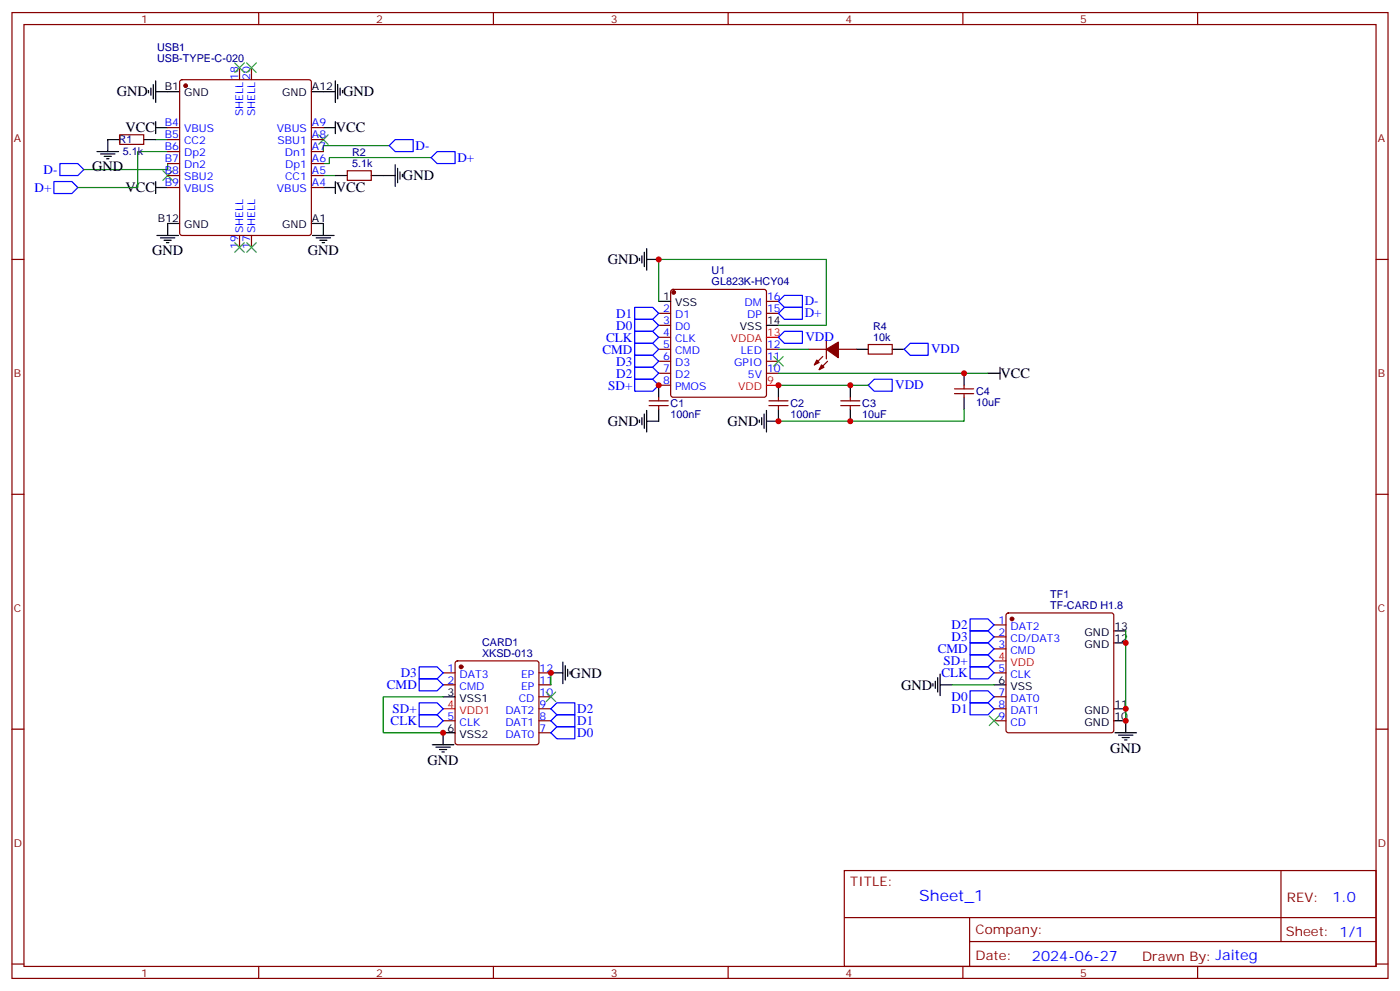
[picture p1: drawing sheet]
<svg xmlns="http://www.w3.org/2000/svg" width="412mm" height="292mm" viewBox="0 0 412 292" stroke-linecap="round" stroke-linejoin="round" font-family="sans-serif">
<g fill="none" stroke="#870000" stroke-width=".35">
<path d="M3.5 3.7h405.4v284.3h-405.4zM7.1 7.2h398.2v277.3h-398.2zM70.6 19.9v3.6M74.1 19.9v3.6M76.2 3.7v3.5M145.3 3.7v3.5M214.5 3.7v3.5M283.6 3.7v3.5M352.8 3.7v3.5M35.3 39.7h7v2.8h-7zM49.4 37.6h3.5M53.2 23.7l.4-.2h37.4l.5 .2 .2 .5v44.4l-.2 .5-.5 .2h-37.4l-.5-.2-.2-.5v-44.4z"/>
<path d="M91.7 37.6h3.5M49.4 41.1h3.5M49.4 44.6h3.5M49.4 48.2h3.5M49.4 51.7h3.5M49.4 55.2h3.5M91.7 41.1h3.5M91.7 44.6h3.5M91.7 48.2h3.5M91.7 51.7h3.5M91.7 55.2h3.5M102.3 50.3h7.1v2.8h-7.1z"/>
<path d="M3.5 76.4h3.6M70.6 69.3v3.5M74.1 69.3v3.5M405.3 76.4h3.6M194 92.3h3.6M194 95.8h3.6M194 99.3h3.6M197.8 85.4l.5-.2h26.8l.5 .2 .2 .5v30.3l-.3 .5-.4 .2h-26.8l-.5-.2-.2-.5v-30.3zM225.8 92.3h3.5M225.8 88.7h3.5M191.2 119.4h5.6M191.2 118h5.6"/>
<path d="M194 102.8h3.6M194 106.4h3.6M194 109.9h3.6M194 113.4h3.6M194 116.9v1.1M194 119.4v1.1M225.8 102.8h3.5M225.8 106.4h3.5M225.8 109.9h3.5M226.5 119.4h5.6M226.5 118h5.6M229.3 116.9v1.1"/>
<path d="M229.3 119.4v1.1M238.1 102.8h5.3M242.4 105l-2.5 2.4M243.4 100v5.7M243.8 106.4l-2.5 2.4M246.9 102.8h5.3M247.6 119.4h5.7M247.6 118h5.7M250.5 116.9v1.1M250.5 119.4v1.1M255.8 101.4h7v2.8h-7zM281.2 115.9h5.6"/>
<path d="M281.2 114.5h5.6M284 113.4v1.1M284 115.9v1M3.5 145.5h3.6M405.3 145.5h3.6M130.5 198.1h3.6M134.3 194.8l.5-.2h23.2l.5 .2 .2 .5v23.2l-.2 .5-.5 .3h-23.2l-.5-.3-.2-.5v-23.2zM158.7 198.1h3.6M292.8 198.1h3.5M292.8 191h3.5M292.8 187.5h3.5M292.8 184h3.5"/>
<path d="M296.6 180.7l.4-.3h30.4l.5 .3 .2 .5v33.8l-.3 .5-.4 .2h-30.4l-.5-.2-.2-.5v-33.8zM3.5 214.7h3.6M130.5 201.6h3.6M130.5 212.2h3.6M158.7 201.6h3.6M158.7 212.2h3.6M158.7 215.7h3.6M158.7 208.7h3.6M158.7 205.1h3.6M292.8 212.2h3.5M292.8 208.7h3.5M292.8 205.1h3.5"/>
<path d="M405.3 214.7h3.6M248.7 256.3h156.6v28.2h-156.6zM377.3 256.3v20.9M248.7 270.1h156.5M285.6 277.2h119.6M285.6 270.1v14.2M3.5 283.8h3.6M76.2 284.5v3.5M145.3 284.5v3.5M214.5 284.5v3.5M283.6 284.5v3.5M352.8 284.5v3.5"/>
<path d="M405.3 283.8h3.6"/>
</g>
<g fill="none" stroke="#00f" stroke-width=".35">
<path d="M15.9 53.4h5.3l1.7 1.8-1.7 1.8h-5.3zM17.6 48.2h5.3l1.8 1.7-1.8 1.8h-5.3zM114.7 42.9l1.7-1.8h5.3v3.5h-5.3zM127 46.4l1.8-1.8h5.3v3.6h-5.3zM187 90.5h5.3l1.7 1.8-1.7 1.7h-5.3zM187 94h5.3l1.7 1.8-1.7 1.7h-5.3zM187 97.5h5.3l1.7 1.8-1.7 1.8h-5.3zM229.3 92.3l1.8-1.8h5.3v3.5h-5.3zM229.3 99.3l1.8-1.8h5.3v3.6h-5.3zM231.1 87h5.3v3.5h-5.3l-1.8-1.8zM187 101.1h5.3l1.7 1.7-1.7 1.8h-5.3zM187 104.6h5.3l1.7 1.8-1.7 1.7h-5.3z"/>
<path d="M187 108.1h5.3l1.7 1.8-1.7 1.8h-5.3zM187 111.7h5.3l1.7 1.7-1.7 1.8h-5.3zM255.8 113.4l1.7-1.7h5.3v3.5h-5.3zM266.3 102.8l1.8-1.7h5.3v3.5h-5.3zM123.5 199.8h5.3l1.7 1.8-1.7 1.8h-5.3zM123.5 196.3h5.3l1.7 1.8-1.7 1.7h-5.3zM285.8 192.8h5.2l1.8 1.8-1.8 1.7h-5.2zM285.8 196.3h5.2l1.8 1.8-1.8 1.7h-5.2zM285.8 189.3h5.2l1.8 1.7-1.8 1.8h-5.2zM285.8 185.7h5.2l1.8 1.8-1.8 1.8h-5.2zM285.8 182.2h5.2l1.8 1.8-1.8 1.7h-5.2zM123.5 210.4h5.3l1.7 1.8-1.7 1.8h-5.3z"/>
<path d="M123.5 206.9h5.3l1.7 1.8-1.7 1.7h-5.3zM162.3 215.7l1.7-1.7h5.3v3.5h-5.3zM162.3 212.2l1.7-1.8h5.3v3.6h-5.3zM162.3 208.7l1.7-1.8h5.3v3.5h-5.3zM285.8 206.9h5.2l1.8 1.8-1.8 1.7h-5.2zM285.8 203.4h5.2l1.8 1.7-1.8 1.8h-5.2z"/>
</g>
<g fill="none" stroke="#3c3" stroke-width=".35">
<path d="M69.1 18.5l2.9 2.8M72 18.5l-2.9 2.8M72.7 18.5l2.8 2.8M75.5 18.5l-2.8 2.8M93.8 39.7l2.9 2.8M96.7 39.7l-2.9 2.8M48 50.3l2.8 2.8M50.8 50.3l-2.8 2.8M69.1 71.4l2.9 2.9M72 71.4l-2.9 2.9M72.7 71.4l2.8 2.9M75.5 71.4l-2.8 2.9"/>
<path d="M227.9 105l2.8 2.8M230.7 105l-2.8 2.8M160.9 203.7l2.8 2.9M163.7 203.7l-2.8 2.9M291.4 210.8l2.8 2.8M294.2 210.8l-2.8 2.8"/>
</g>
<g fill="none" stroke="#000" stroke-width=".35">
<path d="M43.7 26.6v.7M44.4 25.9v2.1M45.2 24.9v4.2M45.9 37.6h3.5M45.9 23.8v6.4M45.9 35.8v3.5M45.9 27h7M91.7 27h7.1M95.2 37.6h3.6M98.8 23.8v6.4M98.8 35.8v3.5M99.5 24.9v4.2"/>
<path d="M100.2 25.9v2.1M100.9 26.6v.7M28.6 44.6h6.3M29.6 45.3h4.3M30.7 46h2.1M31.4 46.7h.7M35.3 41.1h-3.6v3.5M42.3 41.1h3.6M45.9 53.4v3.6M45.9 55.2h3.5M95.2 55.2h3.6M98.8 53.4v3.6"/>
<path d="M98.8 51.7h3.5M109.4 51.7h7M116.4 48.5v6.4M117.1 49.6v4.2M117.8 50.6v2.1M118.5 51.3v.7M46.2 69.3h6.4M47.3 70h4.2M48.3 70.7h2.1M49 71.4h.7M52.9 65.8h-3.5v3.5M91.7 65.8h3.5v3.5"/>
<path d="M92.1 69.3h6.3M93.1 70h4.3M94.2 70.7h2.1M94.9 71.4h.7M188.4 76v.7M189.1 75.3v2.1M189.8 74.3v4.2M190.5 76.4h3.5M190.5 73.2v6.4M194 88.7h3.6M225.8 95.8h3.5M194 113.4v3.5"/>
<path d="M229.3 113.4v3.5M250.5 113.4v3.5M252.2 102.8h3.6M262.8 102.8h3.5M284 109.9v3.5M284 116.9v3.6M291 109.9h3.6M294.6 108.1v3.6M188.4 123.6v.8M189.1 122.9v2.2M189.8 121.9v4.2M190.5 120.8v6.4"/>
<path d="M194 120.5v3.5h-3.5M223.7 123.6v.8M224.4 122.9v2.2M225.1 121.9v4.2M225.8 120.8v6.4M229.3 120.5v3.5h-3.5M250.5 120.5v3.5M162.3 198.1h3.5M165.8 194.9v6.4M166.5 196v4.2M167.2 197v2.1M167.9 197.7v.7"/>
<path d="M276.2 199.5v4.2M276.9 198.4v6.4M328.1 185.7h3.5M328.1 189.3h3.5M127.4 219.3h6.3M128.4 220h4.2M130.5 205.1h3.6M134.1 215.7h-3.6v3.6M274.8 201.3v.7M275.5 200.6v2.1M276.9 201.6h3.6M292.8 201.6h3.5"/>
<path d="M328.1 208.7h3.5M328.1 212.2h3.5v3.5M328.4 215.7h6.4M329.5 216.4h4.2M330.6 217.1h2.1M331.3 217.8h.7M129.5 220.7h2.1M130.2 221.4h.7"/>
</g>
<g fill="none" stroke="#008700" stroke-width=".35">
<path d="M45.9 41.1h3.5M49.4 44.6h-8.8v10.6h-17.7M49.4 48.2v1.7h-24.7M95.2 51.7h3.6M114.7 42.9h-19.5v1.7M127 46.4h-30v1.8h-1.8M194 88.7v-12.3h49.4v19.4h-14.1M229.3 113.4h26.5M229.3 109.9h61.7M229.3 102.8h8.8M284 120.5v3.5h-54.7M162.3 198.1v3.5"/>
<path d="M331.6 185.7v26.5M130.5 205.1h-17.6v10.6h17.6M280.5 201.6h12.3"/>
</g>
<g fill="#870000" stroke="#870000" stroke-width=".35">
<path d="M240.6 106l.7 .7-1.4 .7z"/>
<path d="M242 107.4l.7 .7-1.4 .7z"/>
<path d="M243.4 102.8l3.5-2.1v4.6z"/>
<circle cx="54.7" cy="25.2" r=".53"/>
<circle cx="198.4" cy="86.1" r=".53"/>
<circle cx="135.8" cy="196.3" r=".53"/>
<circle cx="298.1" cy="182.2" r=".53"/>
</g>
<path d="M225.8 99.3h3.5M225.8 113.4h3.5M292.8 194.6h3.5M130.5 208.7h3.6" fill="none" stroke="#f00" stroke-width=".35"/>
<g fill="#c00">
<circle cx="194" cy="76.4" r=".88"/>
<circle cx="194" cy="113.4" r=".88"/>
<circle cx="229.3" cy="113.4" r=".88"/>
<circle cx="250.5" cy="113.4" r=".88"/>
<circle cx="284" cy="109.9" r=".88"/>
<circle cx="229.3" cy="124" r=".88"/>
<circle cx="250.5" cy="124" r=".88"/>
<circle cx="331.6" cy="189.3" r=".88"/>
<circle cx="331.6" cy="212.2" r=".88"/>
<circle cx="331.6" cy="208.7" r=".88"/>
<circle cx="162.3" cy="198.1" r=".88"/>
<circle cx="130.5" cy="215.7" r=".88"/>
</g>
<text font-size="4.6" fill="#00f" x="270.8" y="265.3">Sheet_1</text>
<g font-size="4.2">
<text x="34.4" y="28.4">GND</text>
<text x="101.1" y="28.4">GND</text>
<text x="37" y="39">VCC</text>
<text x="99" y="39">VCC</text>
<text x="27.2" y="50.3">GND</text>
<text x="118.7" y="53.1">GND</text>
<text x="37" y="56.6">VCC</text>
<text x="99" y="56.6">VCC</text>
<text x="44.8" y="75">GND</text>
<text x="90.7" y="75">GND</text>
<text x="179" y="77.8">GND</text>
<text x="294.7" y="111.3">VCC</text>
<text x="179" y="125.4">GND</text>
<text x="214.3" y="125.4">GND</text>
<text x="168.1" y="199.5">GND</text>
<text x="265.5" y="203">GND</text>
<text x="327" y="221.7">GND</text>
<text x="125.9" y="225.4">GND</text>
</g>
<g font-size="4.2" fill="#00f">
<text x="392.5" y="265.6">1.0</text>
<text x="304" y="282.9">2024-06-27</text>
</g>
<g font-size="3.9" fill="#00f">
<text x="122.4" y="44.1">D-</text>
<text x="134.8" y="47.6">D+</text>
<text x="12.9" y="51.2">D-</text>
<text x="10.2" y="56.5">D+</text>
<text x="237.1" y="89.9">D-</text>
<text x="181.5" y="93.5">D1</text>
<text x="237.1" y="93.5">D+</text>
<text x="178.5" y="100.6">CLK</text>
<text x="181.5" y="97">D0</text>
<text x="237.2" y="100.5">VDD</text>
<text x="177.5" y="104.1">CMD</text>
<text x="181.5" y="107.6">D3</text>
<text x="274.3" y="104">VDD</text>
<text x="181.5" y="111.2">D2</text>
<text x="179.2" y="114.7">SD+</text>
<text x="263.7" y="114.6">VDD</text>
<text x="280.3" y="185.2">D2</text>
<text x="280.3" y="188.8">D3</text>
<text x="276.2" y="192.3">CMD</text>
<text x="277.9" y="195.8">SD+</text>
<text x="114" y="202.9">CMD</text>
<text x="118" y="199.4">D3</text>
<text x="277.3" y="199.4">CLK</text>
<text x="115.7" y="209.9">SD+</text>
<text x="170" y="209.9">D2</text>
<text x="280.3" y="209.9">D1</text>
<text x="280.3" y="206.4">D0</text>
<text x="115" y="213.5">CLK</text>
<text x="170" y="213.4">D1</text>
<text x="170" y="217">D0</text>
</g>
<g font-size="3.9" fill="#800">
<text x="250.5" y="260.9">TITLE:</text>
<text x="379.1" y="265.6">REV:</text>
<text x="287.4" y="275.1">Company:</text>
<text x="378.7" y="275.7">Sheet: 1/1</text>
<text x="287.4" y="282.8">Date:</text>
<text x="336.4" y="282.8">Drawn By: Jaiteg</text>
</g>
<g font-size="3.2" fill="#800">
<text x="41.6" y="6.7">1</text>
<text x="110.8" y="6.7">2</text>
<text x="179.9" y="6.7">3</text>
<text x="249.1" y="6.7">4</text>
<text x="318.2" y="6.7">5</text>
<text x="4.1" y="41.8">A</text>
<text x="405.9" y="41.8">A</text>
<text x="4.1" y="110.9">B</text>
<text x="405.9" y="110.9">B</text>
<text x="4.1" y="180.1">C</text>
<text x="405.9" y="180.1">C</text>
<text x="4.1" y="249.2">D</text>
<text x="405.9" y="249.2">D</text>
<text x="41.6" y="287.5">1</text>
<text x="110.8" y="287.5">2</text>
<text x="179.9" y="287.5">3</text>
<text x="249.1" y="287.5">4</text>
<text x="318.2" y="287.5">5</text>
</g>
<g font-size="3.2" fill="#000080">
<text x="46.3" y="15">USB1</text>
<text x="46.3" y="18.2">USB-TYPE-C-020</text>
<text x="34.9" y="42.2">R1</text>
<text x="36.2" y="45.8">5.1k</text>
<text x="103.7" y="46">R2</text>
<text x="103.7" y="49.2">5.1k</text>
<text x="209.6" y="80.8">U1</text>
<text x="209.6" y="84">GL823K-HCY04</text>
<text x="257.2" y="100.4">10k</text>
<text x="257.2" y="97.2">R4</text>
<text x="197.6" y="119.9">C1</text>
<text x="232.8" y="119.9">C2</text>
<text x="254" y="119.9">C3</text>
<text x="287.5" y="119.5">10uF</text>
<text x="287.5" y="116.3">C4</text>
<text x="197.6" y="123">100nF</text>
<text x="232.8" y="123">100nF</text>
<text x="254" y="123">10uF</text>
<text x="309.4" y="179.2">TF-CARD H1.8</text>
<text x="309.4" y="176">TF1</text>
<text x="142" y="190.1">CARD1</text>
<text x="142" y="193.3">XKSD-013</text>
</g>
<g font-size="3.2" fill="#00f">
<text x="70.2" y="23.5" transform="rotate(-90 70.2 23.5)">18</text>
<text x="73.7" y="23.5" transform="rotate(-90 73.7 23.5)">20</text>
<text x="71.6" y="34.3" transform="rotate(-90 71.6 34.3)">SHELL</text>
<text x="75.1" y="34.3" transform="rotate(-90 75.1 34.3)">SHELL</text>
<text x="48.5" y="40.7">B5</text>
<text x="48.5" y="37.2">B4</text>
<text x="54.2" y="39">VBUS</text>
<text x="81.6" y="39">VBUS</text>
<text x="91.9" y="37.2">A9</text>
<text x="91.9" y="40.7">A8</text>
<text x="48.5" y="47.8">B7</text>
<text x="48.5" y="44.3">B6</text>
<text x="54.2" y="46">Dp2</text>
<text x="54.2" y="42.5">CC2</text>
<text x="81.7" y="42.5">SBU1</text>
<text x="84" y="46">Dn1</text>
<text x="91.9" y="44.3">A7</text>
<text x="91.9" y="47.8">A6</text>
<text x="48.5" y="51.3">B8</text>
<text x="54.2" y="53.1">SBU2</text>
<text x="54.2" y="49.6">Dn2</text>
<text x="84" y="53.1">CC1</text>
<text x="84" y="49.6">Dp1</text>
<text x="91.9" y="51.3">A5</text>
<text x="48.5" y="54.9">B9</text>
<text x="54.2" y="56.6">VBUS</text>
<text x="81.6" y="56.6">VBUS</text>
<text x="91.9" y="54.9">A4</text>
<text x="71.6" y="68.6" transform="rotate(-90 71.6 68.6)">SHELL</text>
<text x="75.1" y="68.6" transform="rotate(-90 75.1 68.6)">SHELL</text>
<text x="70.2" y="73.4" transform="rotate(-90 70.2 73.4)">19</text>
<text x="73.7" y="73.4" transform="rotate(-90 73.7 73.4)">17</text>
<text x="226" y="88.4">16</text>
<text x="195.4" y="91.9">2</text>
<text x="195.4" y="95.4">3</text>
<text x="198.9" y="93.7">D1</text>
<text x="219.4" y="90.1">DM</text>
<text x="220.1" y="93.7">DP</text>
<text x="226" y="91.9">15</text>
<text x="195.4" y="99">4</text>
<text x="198.9" y="97.2">D0</text>
<text x="198.9" y="100.7">CLK</text>
<text x="195.4" y="102.5">5</text>
<text x="195.4" y="106">6</text>
<text x="198.9" y="104.2">CMD</text>
<text x="198.9" y="107.8">D3</text>
<text x="216.3" y="107.8">GPIO</text>
<text x="218.3" y="104.2">LED</text>
<text x="226" y="106">11</text>
<text x="226" y="102.5">12</text>
<text x="195.4" y="109.5">7</text>
<text x="195.4" y="113.1">8</text>
<text x="198.9" y="111.3">D2</text>
<text x="220.3" y="111.3">5V</text>
<text x="226" y="109.5">10</text>
<text x="198.9" y="114.8">PMOS</text>
<text x="294.1" y="183.6">1</text>
<text x="297.6" y="185.4">DAT2</text>
<text x="294.1" y="190.7">3</text>
<text x="294.1" y="187.1">2</text>
<text x="297.6" y="188.9">CD/DAT3</text>
<text x="131.9" y="197.7">1</text>
<text x="158.9" y="197.7">12</text>
<text x="294.1" y="197.7">5</text>
<text x="297.6" y="192.4">CMD</text>
<text x="131.9" y="201.3">2</text>
<text x="135.4" y="199.5">DAT3</text>
<text x="135.4" y="203">CMD</text>
<text x="153.5" y="203">EP</text>
<text x="153.5" y="199.5">EP</text>
<text x="158.9" y="201.3">11</text>
<text x="297.6" y="199.5">CLK</text>
<text x="152.8" y="206.6">CD</text>
<text x="158.9" y="208.3">9</text>
<text x="158.9" y="204.8">10</text>
<text x="294.1" y="208.3">8</text>
<text x="294.1" y="204.8">7</text>
<text x="297.6" y="206.6">DAT0</text>
<text x="131.9" y="211.8">5</text>
<text x="135.4" y="213.6">CLK</text>
<text x="148.9" y="213.6">DAT1</text>
<text x="148.9" y="210.1">DAT2</text>
<text x="158.9" y="215.4">7</text>
<text x="158.9" y="211.8">8</text>
<text x="294.1" y="211.8">9</text>
<text x="297.6" y="213.6">CD</text>
<text x="297.6" y="210.1">DAT1</text>
<text x="148.9" y="217.1">DAT0</text>
</g>
<g font-size="3.2">
<text x="48.5" y="26.6">B1</text>
<text x="54.2" y="28.4">GND</text>
<text x="83.1" y="28.4">GND</text>
<text x="91.9" y="26.6">A12</text>
<text x="46.5" y="65.4">B12</text>
<text x="91.9" y="65.4">A1</text>
<text x="54.2" y="67.2">GND</text>
<text x="83.1" y="67.2">GND</text>
<text x="195.4" y="88.4">1</text>
<text x="198.9" y="90.1">VSS</text>
<text x="226" y="95.4">14</text>
<text x="218" y="97.2">VSS</text>
<text x="328.3" y="185.4">13</text>
<text x="319.5" y="187.1">GND</text>
<text x="319.5" y="190.7">GND</text>
<text x="328.3" y="188.9">12</text>
<text x="294.1" y="201.3">6</text>
<text x="297.6" y="203">VSS</text>
<text x="131.9" y="204.8">3</text>
<text x="135.4" y="206.6">VSS1</text>
<text x="328.3" y="208.3">11</text>
<text x="131.9" y="215.4">6</text>
<text x="319.5" y="210.1">GND</text>
<text x="319.5" y="213.6">GND</text>
<text x="328.3" y="211.8">10</text>
<text x="135.4" y="217.1">VSS2</text>
</g>
<g font-size="3.2" fill="#f00">
<text x="215.2" y="100.7">VDDA</text>
<text x="226" y="99">13</text>
<text x="226" y="113.1">9</text>
<text x="217.4" y="114.8">VDD</text>
<text x="294.1" y="194.2">4</text>
<text x="297.6" y="196">VDD</text>
<text x="131.9" y="208.3">4</text>
<text x="135.4" y="210.1">VDD1</text>
</g>
</svg>
